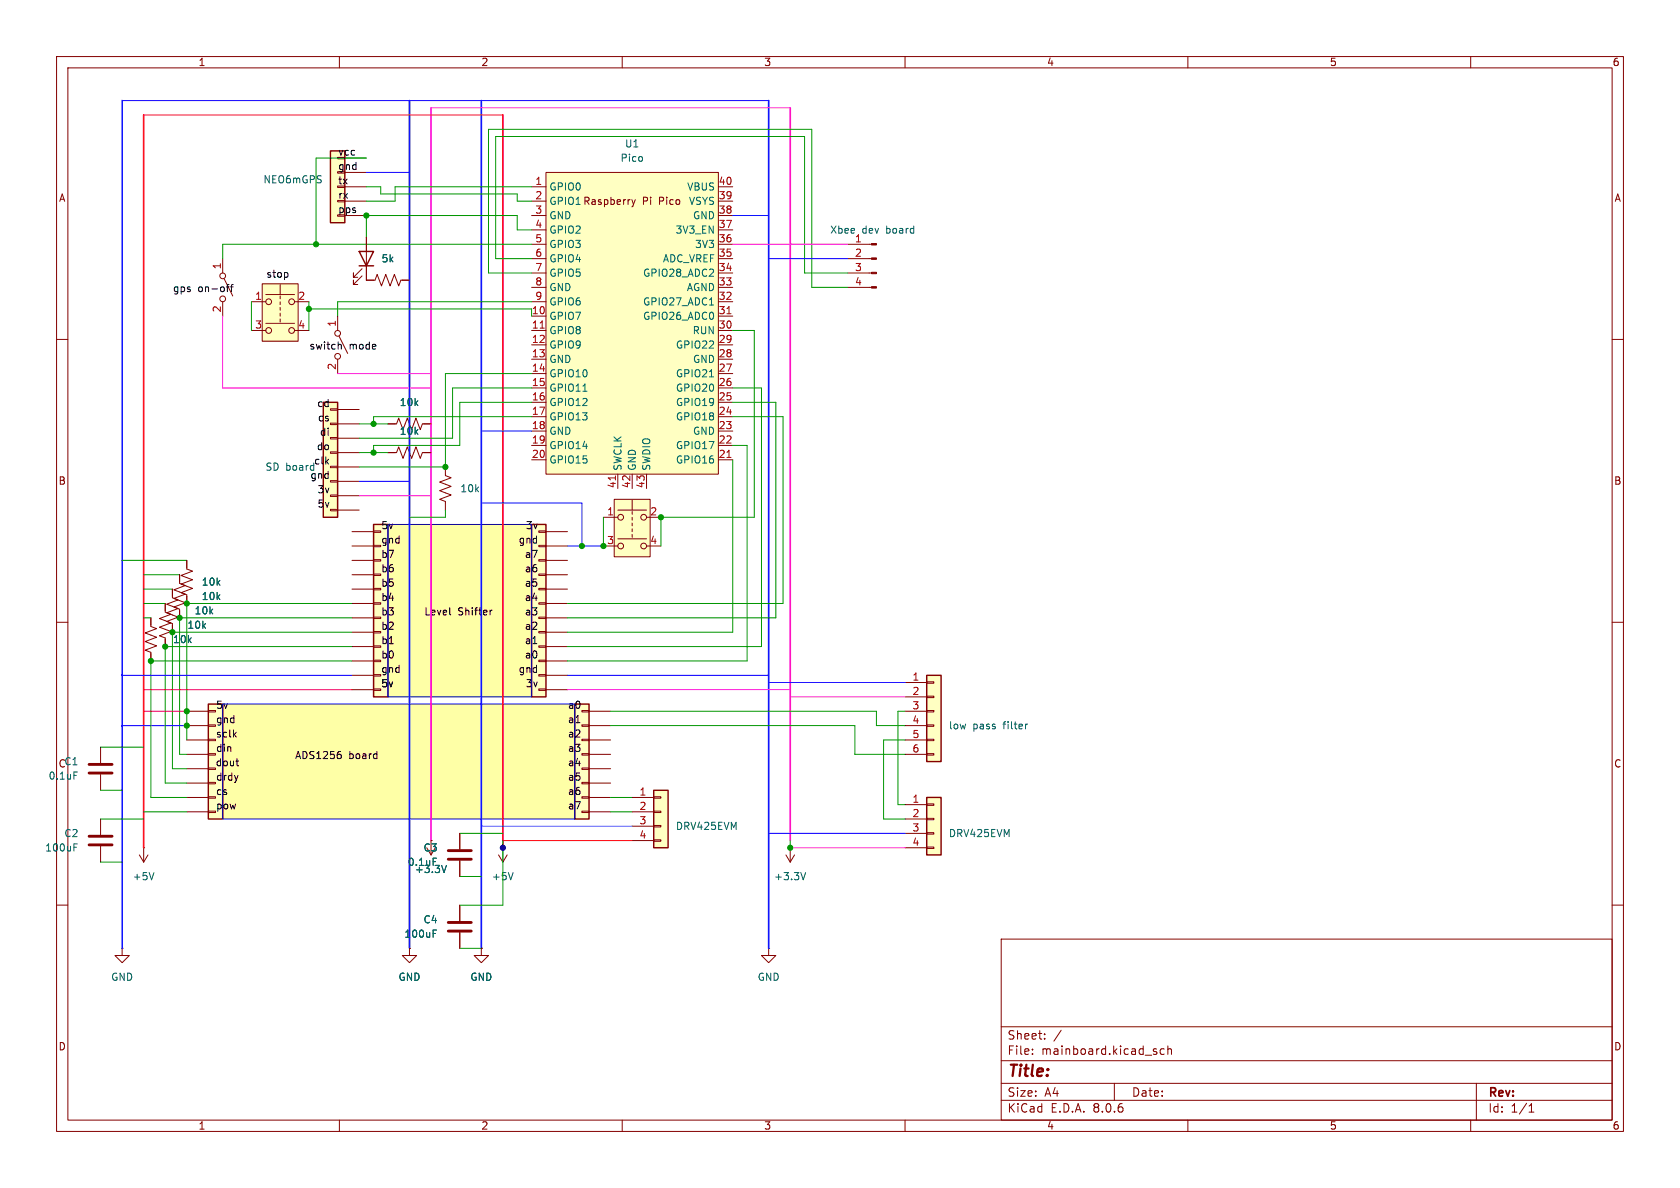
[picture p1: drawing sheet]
<svg xmlns="http://www.w3.org/2000/svg" width="297mm" height="210mm" viewBox="0 0 297 210" stroke-linecap="round" stroke-linejoin="round" font-family="sans-serif">
<g fill="none" stroke="#840000" stroke-width=".18">
<path d="M10 10h277v190h-277zM12 12h273v186h-273zM60 10v2M110 10v2M160 10v2M210 10v2M260 10v2M10 60h2M285 60h2M10 110h2M285 110h2M10 160h2"/>
<path d="M285 160h2M177 166h108v32h-108zM60 198v2M110 198v2M160 198v2M177 194.5h108M177 191.5h108M177 187.5h108M177 181.5h108M182.5 186.3v.1M182.5 185.5v.1M184.7 183.6v.1"/>
<path d="M184.7 182.8v.1M187.6 182.1l-1.3 2M197 191.5v3M204.3 185.9l.2 .2-.2 .3M204.3 185.4l.2 .1M205.8 185.5l-.4-.1-.3 .3v.4l.1 .2h.6M206.5 185.5l.2-.1 .3 .1 .1 .9M206.5 184.9v1.5M210 198v2M260 198v2M261 191.5v6.5M270.3 196.6h.9"/>
<path d="M270.3 195.5l.4-.4v1.5"/>
</g>
<g fill="#feffa6">
<path d="M68.6 92.7h25.4v30.5h-25.4z"/>
<path d="M39.4 124.5h62.2v20.3h-62.2z"/>
</g>
<path d="M115.6 139.7h2.5v10.2h-2.5z" fill="#ffffc2"/>
<path d="M111.8 141h3.8M111.8 143.5h3.8M111.8 146.1h3.8M111.8 148.6h3.8M115.6 148.5h1.2v.2h-1.2zM115.6 145.9h1.2v.3h-1.2zM115.6 143.4h1.2v.2h-1.2zM115.6 140.8h1.2v.3h-1.2z" fill="none" stroke="#840000" stroke-width=".18"/>
<path d="M115.6 139.7h2.5v10.2h-2.5z" fill="none" stroke="#840000" stroke-width=".25"/>
<path d="M94 92.7h2.5v30.5h-2.5z" fill="#ffffc2"/>
<g fill="none" stroke="#840000" stroke-width=".18">
<path d="M33 99.1v1.5l1 .4-2 .7 2 .8-2 .8 2 .7-2 .8 1 .4v1.5M95.2 98.9h1.3v.3h-1.3zM95.2 96.4h1.3v.2h-1.3zM95.2 93.9h1.3v.2h-1.3zM96.5 94h3.8M96.5 96.5h3.8M96.5 99.1h3.8M31.7 101.6v1.5l1.1 .4-2.1 .8 2.1 .7-2.1 .8 2.1 .8-2.1 .7 1 .4v1.5M95.2 119.3h1.3v.2h-1.3zM95.2 116.7h1.3v.3h-1.3zM95.2 114.2h1.3v.2h-1.3zM95.2 111.6h1.3v.3h-1.3z"/>
<path d="M95.2 109.1h1.3v.2h-1.3zM95.2 106.6h1.3v.2h-1.3zM95.2 104h1.3v.3h-1.3zM95.2 101.5h1.3v.2h-1.3zM96.5 116.8h3.8M96.5 119.4h3.8M96.5 101.6h3.8M96.5 104.1h3.8M96.5 106.7h3.8M96.5 109.2h3.8M96.5 111.8h3.8M96.5 114.3h3.8"/>
<path d="M95.2 121.8h1.3v.2h-1.3zM96.5 121.9h3.8"/>
</g>
<path d="M94 92.7h2.5v30.5h-2.5z" fill="none" stroke="#840000" stroke-width=".25"/>
<path d="M163.8 119.4h2.6v15.2h-2.6z" fill="#ffffc2"/>
<path d="M160 120.7h3.8M160 123.2h3.8M160 125.7h3.8M160 128.3h3.8M160 130.8h3.8M160 133.4h3.8M163.8 133.2h1.3v.3h-1.3zM163.8 130.7h1.3v.2h-1.3zM163.8 128.1h1.3v.3h-1.3zM163.8 125.6h1.3v.3h-1.3zM163.8 123.1h1.3v.2h-1.3zM163.8 120.5h1.3v.3h-1.3z" fill="none" stroke="#840000" stroke-width=".18"/>
<path d="M163.8 119.4h2.6v15.2h-2.6z" fill="none" stroke="#840000" stroke-width=".25"/>
<path d="M181.7 128l-.3 .1" fill="none" stroke="#006464" stroke-width=".18"/>
<path d="M163.8 141h2.6v10.1h-2.6z" fill="#ffffc2"/>
<g fill="none" stroke="#840000" stroke-width=".18">
<path d="M78.7 82.6v1.5l1.1 .4-2.1 .7 2.1 .8-2.1 .7 2.1 .8-2.1 .8 1 .3v1.6M17.8 132.1v2.8M17.8 136.9v2.8M17.8 144.8v2.8M17.8 149.6v2.8M24.6 151.1l.8 1.3M25.4 149.9h.1M25.4 149.9v2.5M26.2 151.1l-.8 1.3M76.2 148.6h.1M76.2 148.6v2.5M160 142.2h3.8"/>
<path d="M160 144.8h3.8M160 147.3h3.8M160 149.9h3.8M163.8 149.7h1.3v.3h-1.3zM163.8 147.2h1.3v.2h-1.3zM163.8 144.7h1.3v.2h-1.3zM163.8 142.1h1.3v.3h-1.3zM21.6 167.6v1.3h1.3l-1.3 1.3-1.3-1.3h1.3M21.6 167.6h.1"/>
</g>
<path d="M163.8 141h2.6v10.1h-2.6z" fill="none" stroke="#840000" stroke-width=".25"/>
<path d="M13.1 149.8h.4M13.1 149.2h.6M27.2 154.2l-.4 1.3M78.9 153l-.4 1.2" fill="none" stroke="#006464" stroke-width=".18"/>
<path d="M15.7 135.1h4.1M15.7 136.7h4.1M15.7 147.8h4.1M15.7 149.4h4.1" fill="none" stroke="#840000" stroke-width=".51"/>
<path d="M96.5 30.5h30.5v53.3h-30.5z" fill="#ffffc2"/>
<g fill="none" stroke="#840000" stroke-width=".18">
<path d="M94 33h2.5M94 35.6h2.5M94 38.1h2.5M96.5 30.5h30.5v53.3h-30.5zM111.7 35.3l.3 .8M112 36.1l-.3 .5M112.3 35.3l-.3 .8M127 33h2.5M127 35.6h2.5M127 38.1h2.5M94 55.9h2.5M94 58.4h2.5"/>
<path d="M94 53.3h2.5M94 50.8h2.5M94 48.3h2.5M94 45.7h2.5M94 43.2h2.5M94 40.6h2.5M127 55.9h2.5M127 58.4h2.5M127 53.3h2.5M127 50.8h2.5M127 48.3h2.5M127 45.7h2.5"/>
<path d="M127 43.2h2.5M127 40.6h2.5M94 61h2.5M94 63.5h2.5M94 66h2.5M94 68.6h2.5M94 71.1h2.5M94 73.7h2.5M94 76.2h2.5M94 78.7h2.5M127 61h2.5M127 63.5h2.5"/>
<path d="M127 66h2.5M127 68.6h2.5M127 71.1h2.5M127 73.7h2.5M127 76.2h2.5M127 78.7h2.5M94 81.3h2.5M109.2 83.8v2.6M111.8 83.8v2.6M114.3 83.8v2.6M127 81.3h2.5"/>
</g>
<path d="M95.5 58h.7M128.5 55.5h.7M108.8 84.1v.7M128.5 80.9h.7" fill="none" stroke="#a90000" stroke-width=".18"/>
<path d="M125.4 53.9h.7M103.1 69.2h.7M125.4 66.6h.7" fill="none" stroke="#006464" stroke-width=".18"/>
<path d="M108.6 88.3h6.3v10.1h-6.3z" fill="#ffffc2"/>
<g fill="none" stroke="#840000" stroke-width=".18">
<path d="M64.8 49.5h1.5l.4-1 .7 2 .8-2 .8 2 .7-2 .8 2 .4-1h1.5M106.7 91.4h2.5M106.7 96.5h2.5M108.6 88.3h6.3v10.1h-6.3zM109.2 95.3h5.1M109.2 90.2h5.1M111.8 88.4v1.8M111.8 90.4v.5M111.8 91.4v.5M111.8 92.5v.5M111.8 93.5v.5M111.8 94.5v.5"/>
<path d="M114.3 91.4h2.5M114.3 96.5h2.5"/>
<circle cx="109.7" cy="96.5" r=".51"/>
<circle cx="109.7" cy="91.4" r=".51"/>
<circle cx="113.8" cy="96.5" r=".51"/>
<circle cx="113.8" cy="91.4" r=".51"/>
</g>
<path d="M58.4 26.7h2.6v12.7h-2.6z" fill="#ffffc2"/>
<path d="M58.4 26.7h2.6v12.7h-2.6zM63.5 44.5h2.5l-1.2 2.5zM63.5 47h2.5" fill="none" stroke="#840000" stroke-width=".25"/>
<path d="M61 38.1h3.8M61 35.6h3.8M61 33h3.8M61 30.5h3.8M61 27.9h3.8M64 48.8l-1.5 1.5v-.8v.8h.7M64 47.5l-1.5 1.5v-.7v.7h.7M64.8 41.9v7.6" fill="none" stroke="#840000" stroke-width=".18"/>
<path d="M57.1 71.1h2.6v20.3h-2.6z" fill="#ffffc2"/>
<g fill="none" stroke="#840000" stroke-width=".18">
<path d="M59.7 55.9v2.5M59.9 59.4l1.6 3.1M58.4 79.9h1.3v.2h-1.3zM58.4 77.3h1.3v.3h-1.3zM58.4 74.8h1.3v.3h-1.3zM58.4 72.3h1.3v.2h-1.3zM59.7 72.4h3.8M59.7 74.9h3.8M59.7 77.5h3.8M59.7 63.5v2.5M58.4 90h1.3v.3h-1.3zM58.4 87.5h1.3v.3h-1.3z"/>
<path d="M58.4 85h1.3v.2h-1.3zM58.4 82.4h1.3v.3h-1.3zM59.7 80h3.8M59.7 82.6h3.8M59.7 85.1h3.8M59.7 87.6h3.8M59.7 90.2h3.8"/>
<circle cx="59.7" cy="58.9" r=".51"/>
<circle cx="59.7" cy="63" r=".51"/>
</g>
<path d="M57.1 71.1h2.6v20.3h-2.6z" fill="none" stroke="#840000" stroke-width=".25"/>
<path d="M46.4 50.2h6.3v10.1h-6.3z" fill="#ffffc2"/>
<g fill="none" stroke="#840000" stroke-width=".18">
<path d="M39.4 45.7v2.6M39.4 53.3v2.6M39.6 49.3l1.5 3M44.4 53.3h2.6M44.4 58.4h2.6M46.4 50.2h6.3v10.1h-6.3zM47 57.2h5.1M47 52.1h5.1M49.5 50.3v1.8M49.5 52.3v.5M49.5 53.3v.5M49.5 54.4v.5"/>
<path d="M49.5 55.4v.5M49.5 56.4v.5M52.1 53.3h2.5M52.1 58.4h2.5M149.9 50.8h4.2M149.9 48.3h4.2M149.9 45.7h4.2M149.9 43.2h4.2M68.6 74.9h1.5l.4-1 .7 2 .8-2 .8 2 .7-2 .8 2 .4-1h1.5M68.6 80h1.5l.4-1 .7 2 .8-2 .8 2 .7-2 .8 2 .4-1h1.5M88.1 151.1l.8 1.3M88.9 149.9h.1"/>
<path d="M88.9 149.9v2.5M89.7 151.1l-.8 1.3M72.4 167.6v1.3h1.3l-1.3 1.3-1.3-1.3h1.3M72.4 167.6h.1M81.3 160v2.8M81.3 164.8v2.8"/>
<circle cx="39.4" cy="52.8" r=".51"/>
<circle cx="39.4" cy="48.8" r=".51"/>
<circle cx="47.5" cy="53.3" r=".51"/>
<circle cx="47.5" cy="58.4" r=".51"/>
<circle cx="51.6" cy="53.3" r=".51"/>
<circle cx="51.6" cy="58.4" r=".51"/>
</g>
<path d="M90.7 154.2l-.4 1.3M76.6 165h.4M76.6 164.4h.6" fill="none" stroke="#006464" stroke-width=".18"/>
<g fill="#840000" stroke="#840000" stroke-width=".18">
<path d="M154.1 50.7h.8v.2h-.8z"/>
<path d="M154.1 48.1h.8v.3h-.8z"/>
<path d="M154.1 45.6h.8v.2h-.8z"/>
<path d="M154.1 43.1h.8v.2h-.8z"/>
</g>
<path d="M79.2 163.1h4.1M79.2 164.6h4.1" fill="none" stroke="#840000" stroke-width=".51"/>
<path d="M66 92.7h2.6v30.5h-2.6z" fill="#ffffc2"/>
<g fill="none" stroke="#840000" stroke-width=".18">
<path d="M62.2 94h3.8M62.2 96.5h3.8M62.2 99.1h3.8M66 98.9h1.3v.3h-1.3zM66 96.4h1.3v.2h-1.3zM66 93.9h1.3v.2h-1.3zM30.5 104.1v1.6l1 .3-2 .8 2 .8-2 .7 2 .8-2 .8 1 .3v1.6M62.2 116.8h3.8M62.2 119.4h3.8M62.2 101.6h3.8M62.2 104.1h3.8M62.2 106.7h3.8"/>
<path d="M62.2 109.2h3.8M62.2 111.8h3.8M62.2 114.3h3.8M66 119.3h1.3v.2h-1.3zM66 116.7h1.3v.3h-1.3zM66 114.2h1.3v.2h-1.3zM66 111.6h1.3v.3h-1.3zM66 109.1h1.3v.2h-1.3zM66 106.6h1.3v.2h-1.3zM66 104h1.3v.3h-1.3zM66 101.5h1.3v.2h-1.3zM62.2 121.9h3.8"/>
<path d="M66 121.8h1.3v.2h-1.3zM85.1 167.6v1.3h1.3l-1.3 1.3-1.3-1.3h1.3M85.1 167.6h.1"/>
</g>
<path d="M66 92.7h2.6v30.5h-2.6z" fill="none" stroke="#840000" stroke-width=".25"/>
<path d="M101.6 124.5h2.5v20.3h-2.5z" fill="#ffffc2"/>
<g fill="none" stroke="#840000" stroke-width=".18">
<path d="M26.7 109.2v1.5l1 .4-2 .8 2 .7-2 .8 2 .8-2 .7 1 .4v1.5M102.9 138.3h1.2v.3h-1.2zM102.9 135.8h1.2v.2h-1.2zM102.9 133.2h1.2v.3h-1.2zM102.9 130.7h1.2v.2h-1.2zM102.9 128.1h1.2v.3h-1.2zM102.9 125.6h1.2v.3h-1.2zM104.1 125.7h3.8M104.1 128.3h3.8M104.1 130.8h3.8M104.1 133.4h3.8M104.1 135.9h3.8"/>
<path d="M104.1 138.4h3.8M81.3 147.3v2.8M81.3 152.1v2.8M102.9 143.4h1.2v.2h-1.2zM102.9 140.8h1.2v.3h-1.2zM104.1 141h3.8M104.1 143.5h3.8M135.9 167.6v1.3h1.3l-1.3 1.3-1.3-1.3h1.3M135.9 167.6h.1"/>
</g>
<path d="M101.6 124.5h2.5v20.3h-2.5z" fill="none" stroke="#840000" stroke-width=".25"/>
<path d="M79.2 150.4h4.1M79.2 151.9h4.1" fill="none" stroke="#840000" stroke-width=".51"/>
<path d="M76.6 151.7h.6" fill="none" stroke="#006464" stroke-width=".18"/>
<path d="M36.8 124.5h2.6v20.3h-2.6z" fill="#ffffc2"/>
<g fill="none" stroke="#840000" stroke-width=".18">
<path d="M64.8 41.9v2.6M64.8 47v2.5h1.2M71.1 49.5h1.3M68.6 74.9h1.2M74.9 74.9h1.3M33 99.1v1.2M68.6 80h1.2M74.9 80h1.3M26.7 109.2v1.3M26.7 115.6v1.2M29.2 106.7v1.5l1 .4-2 .7 2 .8-2 .8 2 .7-2 .8 1 .4v1.5M30.5 104.1v1.3"/>
<path d="M30.5 110.5v1.3M31.7 101.6v1.3M31.7 108v1.2M33 105.4v1.3M33 125.7h3.8M33 128.3h3.8M33 130.8h3.8M33 133.4h3.8M33 135.9h3.8M33 138.4h3.8M36.8 138.3h1.3v.3h-1.3zM36.8 135.8h1.3v.2h-1.3z"/>
<path d="M36.8 133.2h1.3v.3h-1.3zM36.8 130.7h1.3v.2h-1.3zM36.8 128.1h1.3v.3h-1.3zM36.8 125.6h1.3v.3h-1.3zM33 141h3.8M33 143.5h3.8M36.8 143.4h1.3v.2h-1.3zM36.8 140.8h1.3v.3h-1.3zM76.2 148.6h.1M81.3 147.3v2.8M81.3 152.1v2.8M138.9 151.1l.8 1.3"/>
<path d="M139.7 149.9h.1M139.7 149.9v2.5M140.5 151.1l-.8 1.3M72.4 167.6h.1M81.3 160v2.8M81.3 164.8v2.8M85.1 167.6h.1"/>
</g>
<path d="M36.8 124.5h2.6v20.3h-2.6z" fill="none" stroke="#840000" stroke-width=".25"/>
<path d="M76.6 151.7h.6M78.9 153l-.4 1.2M142.4 154.2l-.4 1.3M76.6 165h.4M76.6 164.4h.6" fill="none" stroke="#006464" stroke-width=".18"/>
<g fill="none" stroke="#0f0f0f" stroke-width=".18">
<path d="M40 50.7h.5M40.5 50.3l-.3 .2v1.1M40.7 50.7h.5M41.2 50.3l-.3 .2v1.1M50.8 48.3v.6M60 60.9l.3 .2v.6M79.6 108.6l.1 .1M87 107.9l-.4 .2M41.4 129.8l.4 .5M41.7 134.5h.5M41.8 129.5l-.5 .4M41.9 135.3l.3 .1"/>
<path d="M60 132.8h.2M60.1 133.3l.2 .3v.3l-.2 .2"/>
</g>
<path d="M68.6 92.7h25.4v30.5h-25.4zM39.4 124.5h62.2v20.3h-62.2z" fill="none" stroke="#0000c2" stroke-width=".18"/>
<path d="M21.6 17.8v149.8M72.4 17.8v149.8M85.1 17.8v149.8M135.9 17.8v149.8" fill="none" stroke="#0f14ff" stroke-width=".3"/>
<path d="M25.4 20.3v129.6M88.9 20.3v129.6" fill="none" stroke="#ff121b" stroke-width=".3"/>
<path d="M76.2 19.1v129.5M139.7 19.1v129.5" fill="none" stroke="#ff11c2" stroke-width=".3"/>
<g fill="none" stroke="#009600" stroke-width=".18">
<path d="M64.8 33h2.5v1.3h24.1v1.3h2.6M64.8 27.9h-8.9v15.3M94 33h-24.2v2.6h-5M44.4 53.3v5.1M54.6 54.6h39.4M54.6 53.3v5.1M94 40.6h-2.6v-2.5h-26.6v3.8M94 45.7h-6.4v-21.6h54.6v24.2h7.7M94 48.3h-7.6v-25.4h57.1v27.9h6.4M94 43.2h-54.6v2.5M94 53.3h-34.3v2.6M129.5 58.4h3.8v33h-16.5v5.1"/>
<path d="M63.5 74.9h5.1M94 73.7h-28v1.2M94 71.1h-12.7v7.6h-15.3v1.3M94 68.6h-14v8.9h-16.5M94 66h-15.3v16.6h-15.2M129.5 73.7h8.9v33h-38.1M129.5 71.1h7.7v38.1h-36.9M129.5 68.6h5.1v45.7h-34.3M129.5 78.7h2.6v38.1h-31.8M21.6 99.1h11.4M63.5 80h5.1M78.7 90.2v1.2h-6.3"/>
<path d="M106.7 91.4v5.1M129.5 81.3v30.5h-29.2M25.4 101.6h6.3M25.4 104.1h5.1M25.4 106.7h3.8M25.4 109.2h1.3M62.2 109.2h-30.5v24.2h1.3M62.2 111.8h-31.7v24.1h2.5M62.2 106.7h-29.2v24.1M62.2 116.8h-35.5v24.2h6.3M62.2 114.3h-33v24.1h3.8M17.8 132.1h7.6"/>
<path d="M17.8 139.7h3.8M107.9 125.7h47v2.6h5.1M107.9 128.3h43.2v5.1h8.9M160 125.7h-1.3v16.5h1.3M160 130.8h-3.8v14h3.8M17.8 144.8h7.6M17.8 152.4h3.8M25.4 143.5h7.6M81.3 147.3h7.6M81.3 154.9h3.8M88.9 148.6v11.4h-7.6M107.9 141h3.9"/>
<path d="M107.9 143.5h3.9M139.7 148.6v1.3M81.3 167.6h3.8"/>
</g>
<path d="M129.5 38.1h6.4" fill="none" stroke="#0206ff" stroke-width=".18"/>
<path d="M135.9 45.7h14" fill="none" stroke="#0b0fff" stroke-width=".18"/>
<path d="M129.5 43.2h20.4" fill="none" stroke="#ff15d5" stroke-width=".18"/>
<path d="M139.7 43.2h10.2" fill="none" stroke="#f729ff" stroke-width=".18"/>
<path d="M85.1 88.9h17.8v7.6M100.3 96.5h6.4" fill="none" stroke="#0e14ff" stroke-width=".18"/>
<path d="M85.1 76.2h8.9" fill="none" stroke="#0c12ff" stroke-width=".18"/>
<path d="M21.6 17.8h114.3" fill="none" stroke="#1711ff" stroke-width=".18"/>
<path d="M64.8 30.5h7.6" fill="none" stroke="#0c0eff" stroke-width=".18"/>
<path d="M25.4 20.3h63.5" fill="none" stroke="#ff121f" stroke-width=".18"/>
<path d="M135.9 120.7h24.1" fill="none" stroke="#1c13ff" stroke-width=".18"/>
<path d="M139.7 123.2h20.3" fill="none" stroke="#ff17eb" stroke-width=".18"/>
<path d="M135.9 147.3h24.1" fill="none" stroke="#1116ff" stroke-width=".18"/>
<path d="M63.5 87.6h12.7" fill="none" stroke="#ff16ec" stroke-width=".18"/>
<path d="M63.5 85.1h8.9" fill="none" stroke="#1f1eff" stroke-width=".18"/>
<path d="M39.4 68.6h36.8" fill="none" stroke="#ff0bf4" stroke-width=".18"/>
<path d="M39.4 55.9v12.7" fill="none" stroke="#ff0bff" stroke-width=".18"/>
<path d="M59.7 66h16.5" fill="none" stroke="#fa1cff" stroke-width=".18"/>
<path d="M85.1 146.1h26.7" fill="none" stroke="#1234ff" stroke-width=".18"/>
<path d="M88.9 148.6h22.9" fill="none" stroke="#ff0e12" stroke-width=".18"/>
<path d="M21.6 128.3h11.4" fill="none" stroke="#0e1cff" stroke-width=".18"/>
<path d="M100.3 121.9h39.4" fill="none" stroke="#f908ff" stroke-width=".18"/>
<path d="M100.3 119.4h35.6" fill="none" stroke="#0f18ff" stroke-width=".18"/>
<path d="M76.2 19.1h63.5" fill="none" stroke="#ff1fcb" stroke-width=".18"/>
<path d="M25.4 125.7h7.6" fill="none" stroke="#ff0f1f" stroke-width=".18"/>
<path d="M139.7 149.9h20.3" fill="none" stroke="#ff18ef" stroke-width=".18"/>
<path d="M21.6 119.4h40.6" fill="none" stroke="#140aff" stroke-width=".18"/>
<path d="M25.4 121.9h36.8" fill="none" stroke="#ff181f" stroke-width=".18"/>
<g fill="#009600" stroke="#009600" stroke-width=".18">
<circle cx="106.7" cy="96.5" r=".46"/>
<circle cx="116.8" cy="91.4" r=".46"/>
<circle cx="64.8" cy="38.1" r=".46"/>
<circle cx="66" cy="74.9" r=".46"/>
<circle cx="33" cy="125.7" r=".46"/>
<circle cx="33" cy="128.3" r=".46"/>
<circle cx="26.7" cy="116.8" r=".46"/>
<circle cx="31.7" cy="109.2" r=".46"/>
<circle cx="30.5" cy="111.8" r=".46"/>
<circle cx="29.2" cy="114.3" r=".46"/>
<circle cx="33" cy="106.7" r=".46"/>
<circle cx="139.7" cy="149.9" r=".46"/>
<circle cx="66" cy="80" r=".46"/>
<circle cx="78.7" cy="82.6" r=".46"/>
<circle cx="54.6" cy="54.6" r=".46"/>
<circle cx="55.9" cy="43.2" r=".46"/>
<circle cx="102.9" cy="96.5" r=".46"/>
</g>
<circle cx="88.9" cy="149.9" r=".46" fill="#000084" stroke="#000084" stroke-width=".18"/>
<text font-size="2.8" fill="#840000" x="178" y="190.9">Title:</text>
<g font-size="2.1" fill="#840000">
<text x="178" y="184">Sheet:</text>
<text x="178" y="186.7">File:</text>
<text x="184.1" y="186.7">mainboard.kicad_sch</text>
<text x="178" y="196.9">KiCad</text>
<text x="178" y="194.1">Size:</text>
<text x="184.7" y="194.1">A4</text>
<text x="185.7" y="196.9">E.D.A.</text>
<text x="193.3" y="196.9">8.0.6</text>
<text x="200" y="194.1">Date:</text>
<text x="263" y="194.3">Rev:</text>
<text x="263" y="196.9">Id:</text>
<text x="267.1" y="196.9">1/1</text>
</g>
<g font-size="1.8" fill="#840000">
<text x="35" y="11.9">1</text>
<text x="85" y="11.9">2</text>
<text x="135" y="11.9">3</text>
<text x="185" y="11.9">4</text>
<text x="235" y="11.9">5</text>
<text x="285" y="11.9">6</text>
<text x="10.3" y="35.9">A</text>
<text x="285.3" y="35.9">A</text>
<text x="113.6" y="36.4">Pi</text>
<text x="116.6" y="36.4">Pico</text>
<text x="10.3" y="85.9">B</text>
<text x="285.3" y="85.9">B</text>
<text x="285.3" y="135.9">C</text>
<text x="10.3" y="185.9">D</text>
<text x="285.3" y="185.9">D</text>
<text x="35" y="199.9">1</text>
<text x="85" y="199.9">2</text>
<text x="135" y="199.9">3</text>
<text x="185" y="199.9">4</text>
<text x="235" y="199.9">5</text>
<text x="285" y="199.9">6</text>
</g>
<g font-size="1.8" fill="#0f0f0f">
<text x="59.7" y="27.6">vcc</text>
<text x="59.7" y="35.2">rx</text>
<text x="59.7" y="32.7">tx</text>
<text x="59.7" y="30.1">gnd</text>
<text x="59.7" y="37.8">pps</text>
<text x="30.5" y="51.7">gps</text>
<text x="35" y="51.7">on-off</text>
<text x="47" y="49.2">stop</text>
<text x="54.6" y="61.9">switch</text>
<text x="61.7" y="61.9">mode</text>
<text x="56" y="72">cd</text>
<text x="56.1" y="74.6">cs</text>
<text x="56.5" y="77.1">di</text>
<text x="55.4" y="82.2">clk</text>
<text x="55.9" y="79.7">do</text>
<text x="54.8" y="84.7">gnd</text>
<text x="56" y="89.8">5v</text>
<text x="56" y="87.3">3v</text>
<text x="67.3" y="93.6">5v</text>
<text x="92.9" y="93.6">3v</text>
<text x="67.3" y="101.3">b6</text>
<text x="67.3" y="96.2">gnd</text>
<text x="67.3" y="98.7">b7</text>
<text x="91.6" y="96.2">gnd</text>
<text x="92.7" y="101.3">a6</text>
<text x="92.7" y="98.7">a7</text>
<text x="67.3" y="106.3">b4</text>
<text x="67.3" y="103.8">b5</text>
<text x="92.7" y="106.3">a4</text>
<text x="92.7" y="103.8">a5</text>
<text x="67.3" y="111.4">b2</text>
<text x="67.3" y="108.9">b3</text>
<text x="67.3" y="114">b1</text>
<text x="74.9" y="108.9">Level</text>
<text x="80.9" y="108.9">Shifter</text>
<text x="92.7" y="114">a1</text>
<text x="92.7" y="108.9">a3</text>
<text x="92.7" y="111.4">a2</text>
<text x="67.3" y="116.5">b0</text>
<text x="67.3" y="119">gnd</text>
<text x="91.6" y="119">gnd</text>
<text x="92.7" y="116.5">a0</text>
<text x="38.1" y="125.4">5v</text>
<text x="67.3" y="121.6">5v</text>
<text x="92.9" y="121.6">3v</text>
<text x="100.3" y="125.4">a0</text>
<text x="38.1" y="127.9">gnd</text>
<text x="38.1" y="130.5">sclk</text>
<text x="100.3" y="127.9">a1</text>
<text x="100.3" y="130.5">a2</text>
<text x="38" y="135.5">dout</text>
<text x="38.1" y="133">din</text>
<text x="52.1" y="134.3">ADS1256</text>
<text x="61.6" y="134.3">board</text>
<text x="100.3" y="135.5">a4</text>
<text x="100.3" y="133">a3</text>
<text x="38.1" y="138.1">drdy</text>
<text x="38.1" y="140.6">cs</text>
<text x="38.1" y="143.2">pow</text>
<text x="100.3" y="143.2">a7</text>
<text x="100.3" y="140.6">a6</text>
<text x="100.3" y="138.1">a5</text>
</g>
<g font-size="1.8" fill="#006464">
<text x="109.6" y="28.8">Pico</text>
<text x="110.4" y="26.3">U1</text>
<text x="46.5" y="32.6">NEO6mGPS</text>
<text x="97" y="33.9">GPIO0</text>
<text x="121.4" y="33.9">VBUS</text>
<text x="97" y="36.4">GPIO1 Raspberry</text>
<text x="97" y="39">GND</text>
<text x="97" y="41.5">GPIO2</text>
<text x="119.3" y="41.5">3V3_EN</text>
<text x="121.7" y="36.4">VSYS</text>
<text x="122.4" y="39">GND</text>
<text x="146.7" y="41.5">Xbee</text>
<text x="152.4" y="41.5">dev</text>
<text x="156.8" y="41.5">board</text>
<text x="67.4" y="46.6">5k</text>
<text x="97" y="44">GPIO3</text>
<text x="97" y="46.6">GPIO4</text>
<text x="117.1" y="46.6">ADC_VREF</text>
<text x="122.8" y="44">3V3</text>
<text x="151.1" y="42.9">1</text>
<text x="97" y="49.1">GPIO5</text>
<text x="97" y="51.7">GND</text>
<text x="113.6" y="49.1">GPIO28_ADC2</text>
<text x="121.3" y="51.7">AGND</text>
<text x="97" y="56.7">GPIO7</text>
<text x="97" y="59.3">GPIO8</text>
<text x="97" y="54.2">GPIO6</text>
<text x="113.6" y="56.7">GPIO26_ADC0</text>
<text x="113.6" y="54.2">GPIO27_ADC1</text>
<text x="122.4" y="59.3">RUN</text>
<text x="97" y="61.8">GPIO9</text>
<text x="97" y="64.4">GND</text>
<text x="119.4" y="61.8">GPIO22</text>
<text x="122.4" y="64.4">GND</text>
<text x="70.6" y="72">10k</text>
<text x="97" y="66.9">GPIO10</text>
<text x="97" y="69.4">GPIO11</text>
<text x="97" y="72">GPIO12</text>
<text x="119.4" y="72">GPIO19</text>
<text x="119.4" y="69.4">GPIO20</text>
<text x="119.4" y="66.9">GPIO21</text>
<text x="70.6" y="77.1">10k</text>
<text x="97" y="74.5">GPIO13</text>
<text x="97" y="77.1">GND</text>
<text x="119.4" y="74.5">GPIO18</text>
<text x="122.4" y="77.1">GND</text>
<text x="46.8" y="83.4">SD board</text>
<text x="97" y="79.6">GPIO14</text>
<text x="97" y="82.1">GPIO15</text>
<text x="110.1" y="83.3" transform="rotate(-90 110.1 83.3)">SWCLK</text>
<text x="112.6" y="83.3" transform="rotate(-90 112.6 83.3)">GND</text>
<text x="115.2" y="83.3" transform="rotate(-90 115.2 83.3)">SWDIO</text>
<text x="119.4" y="82.1">GPIO16</text>
<text x="119.4" y="79.6">GPIO17</text>
<text x="81.3" y="87.2">10k</text>
<text x="35.6" y="106.3">10k</text>
<text x="35.6" y="103.7">10k</text>
<text x="30.5" y="113.9">10k</text>
<text x="33" y="111.4">10k</text>
<text x="34.3" y="108.8">10k</text>
<text x="167.6" y="129.1">low</text>
<text x="172" y="129.1">pass</text>
<text x="177.5" y="129.1">filter</text>
<text x="10.3" y="135.9">CC1</text>
<text x="8.5" y="138">0.1uF</text>
<text x="11.3" y="148.2">C2</text>
<text x="119.4" y="146.9">DRV425EVM</text>
<text x="167.6" y="148.2">DRV425EVM</text>
<text x="7.9" y="150.7">100uF</text>
<text x="23.4" y="155.8">+5V</text>
<text x="72" y="153.3">0.1uF</text>
<text x="73.3" y="154.5">+3.3V</text>
<text x="74.8" y="150.7">C3</text>
<text x="86.9" y="155.8">+5V</text>
<text x="136.8" y="155.8">+3.3V</text>
<text x="71.4" y="166">100uF</text>
<text x="74.8" y="163.4">C4</text>
<text x="19.6" y="173.6">GND</text>
<text x="70.4" y="173.6">GND</text>
<text x="83.1" y="173.6">GND</text>
<text x="133.9" y="173.6">GND</text>
</g>
<g font-size="1.8" fill="#a90000">
<text x="94.5" y="32.8">1</text>
<text x="94.5" y="35.3">2</text>
<text x="127" y="35.3">39</text>
<text x="127" y="32.8">40</text>
<text x="94.5" y="37.8">3</text>
<text x="94.5" y="40.4">4</text>
<text x="127" y="40.4">37</text>
<text x="127" y="37.8">38</text>
<text x="39.1" y="47.7" transform="rotate(-90 39.1 47.7)">1</text>
<text x="94.5" y="42.9">5</text>
<text x="94.5" y="45.5">6</text>
<text x="127" y="45.5">35</text>
<text x="127" y="42.9">36</text>
<text x="151.1" y="45.5">2</text>
<text x="45" y="53.1">1</text>
<text x="52.6" y="53.1">2</text>
<text x="94.5" y="48">7</text>
<text x="94.5" y="50.5">8</text>
<text x="94.5" y="53.1">9</text>
<text x="127" y="53.1">32</text>
<text x="127" y="50.5">33</text>
<text x="127" y="48">34</text>
<text x="151.1" y="48">3</text>
<text x="151.1" y="50.5">4</text>
<text x="39.1" y="55.3" transform="rotate(-90 39.1 55.3)">2</text>
<text x="45" y="58.2">3</text>
<text x="52.6" y="58.2">4</text>
<text x="59.4" y="57.9" transform="rotate(-90 59.4 57.9)">1</text>
<text x="93.9" y="58.2">11</text>
<text x="127" y="58.2">30</text>
<text x="127" y="55.6">31</text>
<text x="59.4" y="65.5" transform="rotate(-90 59.4 65.5)">2</text>
<text x="93.9" y="60.7">12</text>
<text x="93.9" y="63.2">13</text>
<text x="93.9" y="65.8">14</text>
<text x="127" y="65.8">27</text>
<text x="127" y="63.2">28</text>
<text x="127" y="60.7">29</text>
<text x="93.9" y="68.3">15</text>
<text x="93.9" y="70.9">16</text>
<text x="127" y="70.9">25</text>
<text x="127" y="68.3">26</text>
<text x="93.9" y="73.4">17</text>
<text x="93.9" y="75.9">18</text>
<text x="127" y="75.9">23</text>
<text x="127" y="73.4">24</text>
<text x="93.9" y="78.5">19</text>
<text x="93.9" y="81">20</text>
<text x="127" y="81">21</text>
<text x="127" y="78.5">22</text>
<text x="109" y="86.4" transform="rotate(-90 109 86.4)">41</text>
<text x="111.5" y="86.4" transform="rotate(-90 111.5 86.4)">42</text>
<text x="114" y="86.4" transform="rotate(-90 114 86.4)">43</text>
<text x="107.2" y="91.2">1</text>
<text x="114.9" y="91.2">2</text>
<text x="107.2" y="96.3">3</text>
<text x="114.9" y="96.3">4</text>
<text x="161.2" y="120.4">1</text>
<text x="161.2" y="122.9">2</text>
<text x="161.2" y="125.5">3</text>
<text x="161.2" y="128">4</text>
<text x="161.2" y="130.6">5</text>
<text x="161.2" y="133.1">6</text>
<text x="113" y="140.7">1</text>
<text x="113" y="143.3">2</text>
<text x="161.2" y="142">1</text>
<text x="113" y="145.8">3</text>
<text x="113" y="148.3">4</text>
<text x="161.2" y="144.5">2</text>
<text x="161.2" y="147.1">3</text>
<text x="161.2" y="149.6">4</text>
</g>
<text font-size="1.8" fill="#009600" x="93.9" y="55.6">10</text>
</svg>
